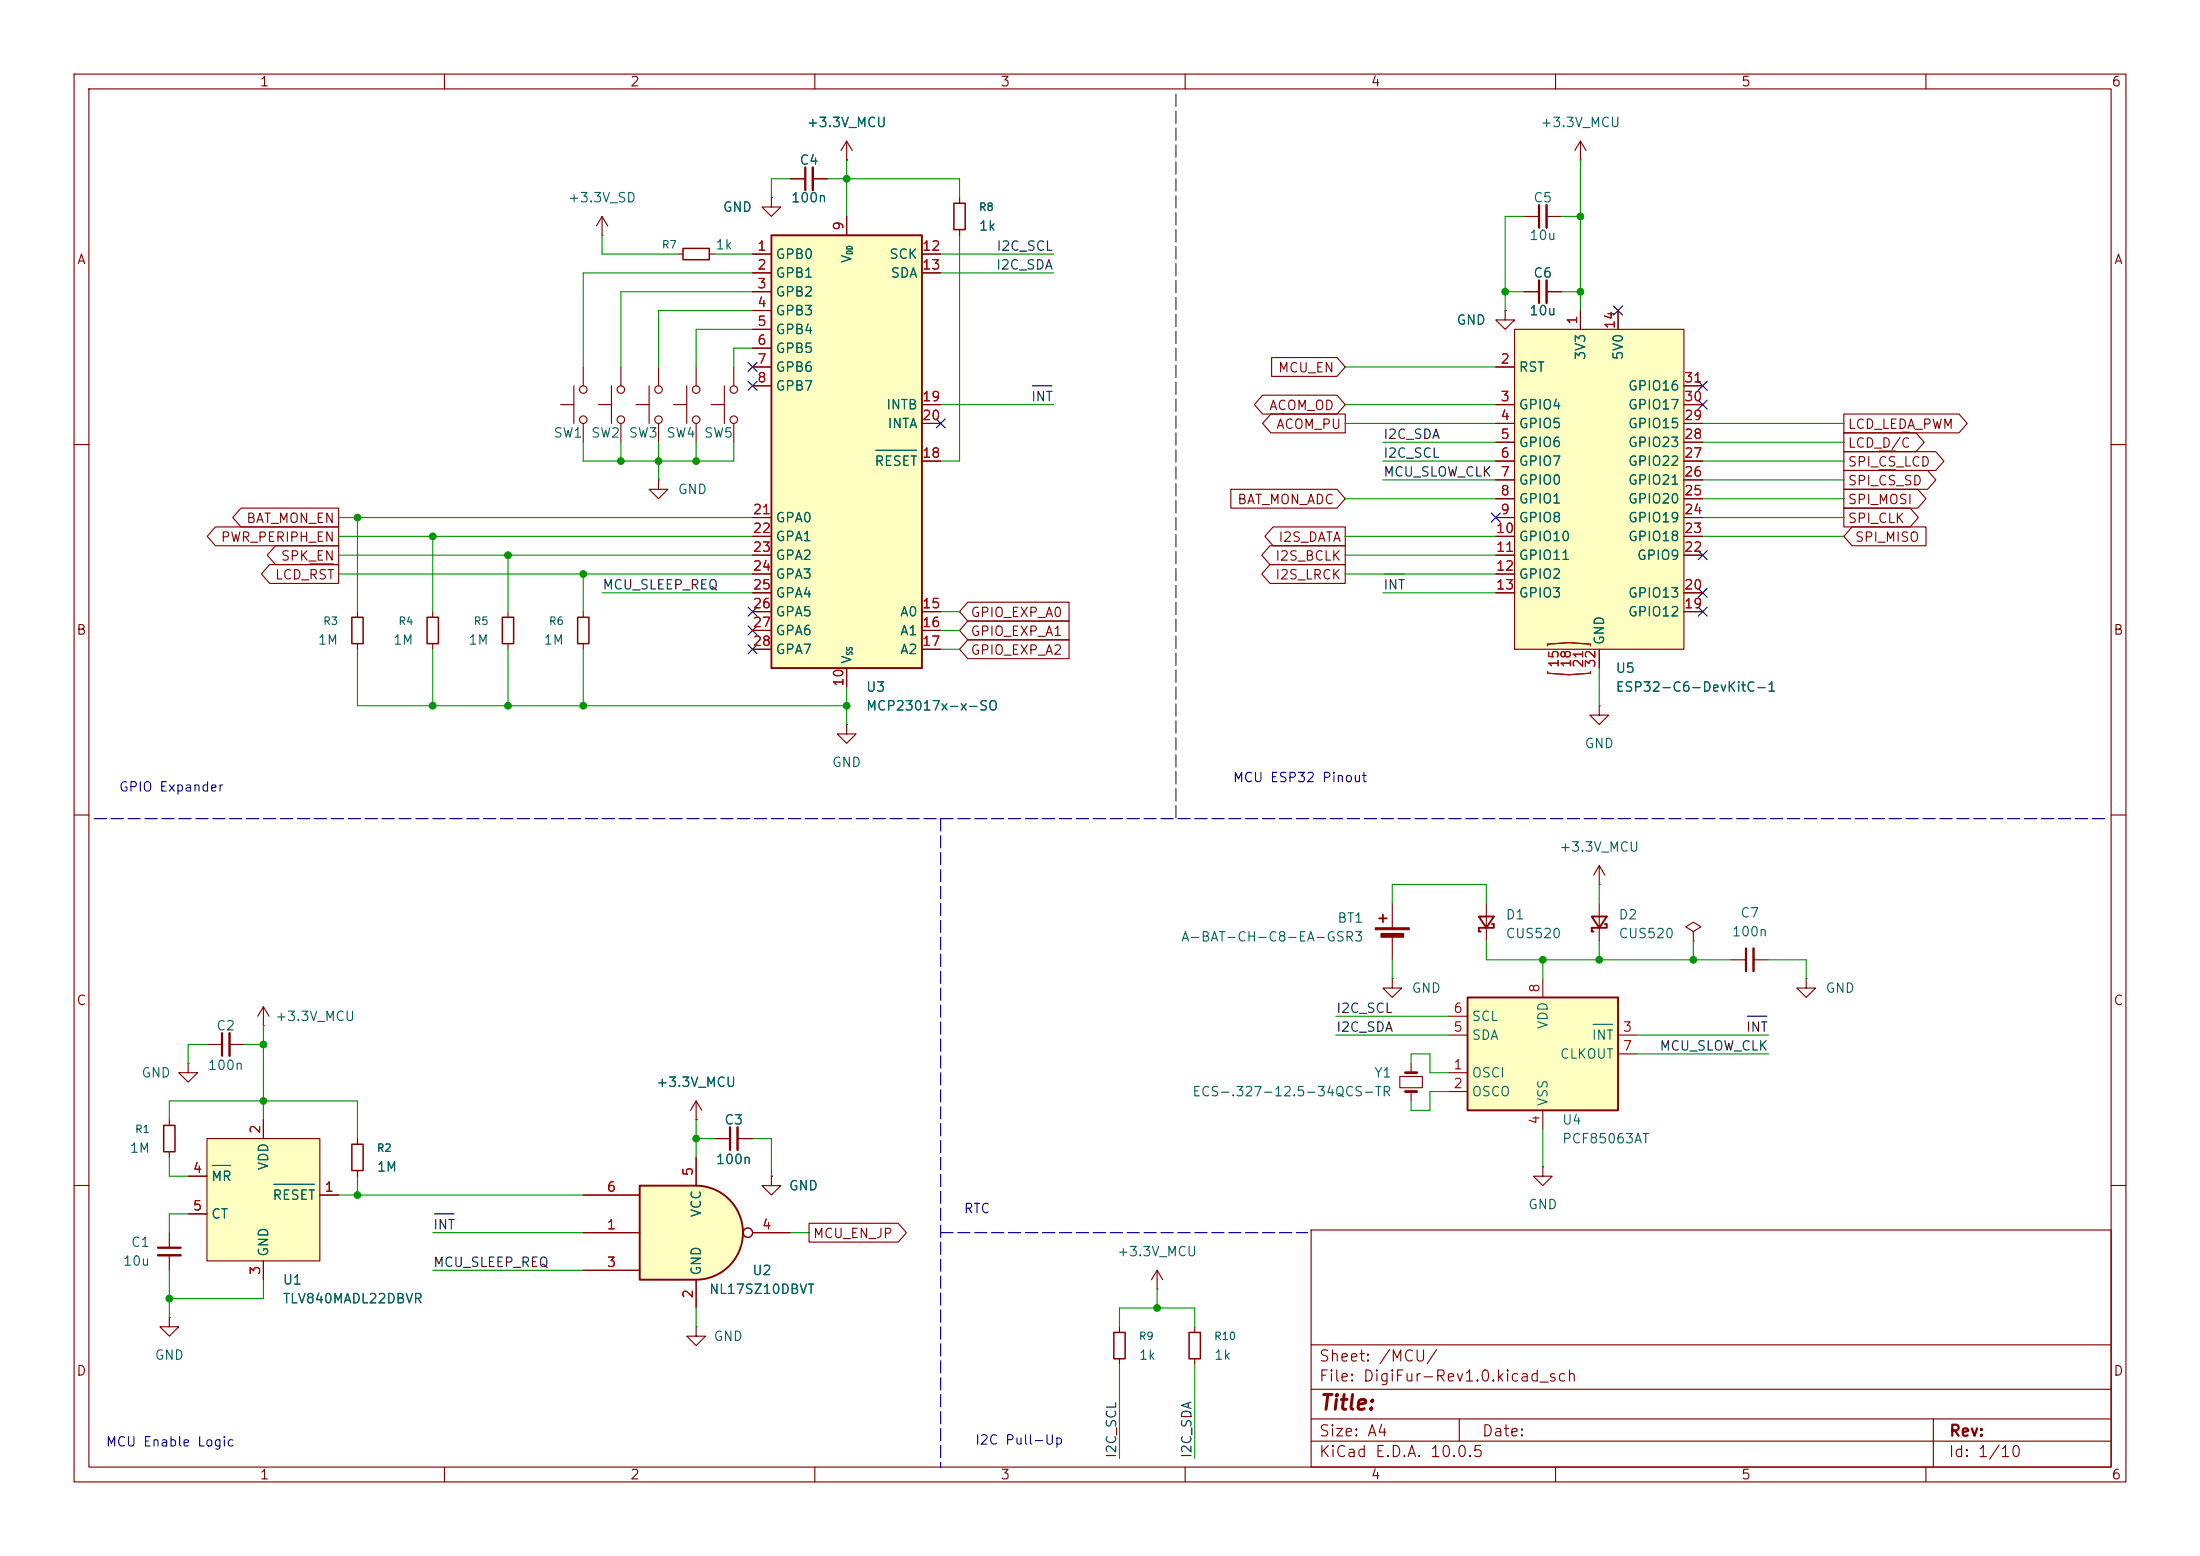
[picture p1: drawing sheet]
<svg xmlns="http://www.w3.org/2000/svg" width="297mm" height="210mm" viewBox="0 0 297 210" stroke-linecap="round" stroke-linejoin="round" font-family="sans-serif">
<g fill="none" stroke="#840000" stroke-width=".15">
<path d="M10 10h277v190h-277zM12 12h273v186h-273zM60 10v2M110 10v2M114.3 19.1l-.8 1.2M114.3 19.1l.8 1.2M114.3 19.1v2.5M160 10v2M210 10v2M260 10v2M106.7 24.1h2M109.7 24.1h2.1"/>
<path d="M114.3 21.6h.1M10 60h2M285 60h2M215.9 95.3v1.2h1.3l-1.3 1.3-1.3-1.3h1.3M215.9 95.3h.1M10 110h2M215.9 119.4h.1M215.9 116.8v2.6M215.9 116.8l-.8 1.3M215.9 116.8l.8 1.3M285 110h2M188 132.1v1.3h-1.3l1.3 1.2 1.2-1.2h-1.2"/>
<path d="M188 132.1h.1M188 121.9v3.3M188 126.2v3.3M200.7 121.9v5.1M215.9 121.9v5.1M228.6 125.7l1-.6-1-.6-1 .6 1 .6v1.3M228.6 127h.1M233.7 129.5h2M236.7 129.5h2.1M243.8 132.1v1.3h-1.2l1.2 1.2 1.3-1.2h-1.3M243.8 132.1h.1M189 145.3h3v1.5h-3z"/>
<path d="M190.5 143.5v1.3M190.5 147.3v1.3M10 160h2M177 166h108v32h-108zM285 160h2M60 198v2M110 198v2M160 198v2M177 194.5h108M177 191.5h108M177 187.5h108M177 181.5h108"/>
<path d="M197 191.5v3M210 198v2M260 198v2M261 191.5v6.5"/>
</g>
<path d="M186.2 124h1M186.7 123.4v1.1M199.6 123.7h2.1l-1 1.5zM201.4 124.7h.3v.5h-2.1v.5h.3M214.9 123.7h2l-1 1.5zM216.7 124.7h.2v.5h-2v.5h.2" fill="none" stroke="#840000" stroke-width=".25"/>
<path d="M108.7 22.6v3.1M235.7 128v3.1" fill="none" stroke="#840000" stroke-width=".3"/>
<path d="M109.7 22.6v3.1M236.7 128v3.1" fill="none" stroke="#840000" stroke-width=".33"/>
<path d="M189.7 147.3h1.6M189.7 144.8h1.6" fill="none" stroke="#840000" stroke-width=".38"/>
<g fill="#840000" stroke="#840000" stroke-width=".15">
<path d="M185.7 125.2h4.5v.3h-4.5z"/>
<path d="M186.4 126h3.1v.5h-3.1z"/>
</g>
<path d="M198.1 134.6h20.3v15.3h-20.3z" fill="#ffffc2"/>
<path d="M198.1 134.6h20.3v15.3h-20.3z" fill="none" stroke="#840000" stroke-width=".25"/>
<path d="M205.7 39.4h2.1M208.8 39.4h2M195.6 139.7h2.5M195.6 137.2h2.5M208.3 132.1v2.5M218.4 139.7h2.6M195.6 144.8h2.5M195.6 147.3h2.5M208.3 157.5v1.3h1.2l-1.2 1.2-1.3-1.2h1.3M208.3 157.5h.1M208.3 149.9v2.5M218.4 142.2h2.6" fill="none" stroke="#840000" stroke-width=".15"/>
<path d="M215.1 138.3h2.6" fill="none" stroke="#006464" stroke-width=".15"/>
<path d="M207.8 37.8v3.1" fill="none" stroke="#840000" stroke-width=".3"/>
<path d="M208.8 37.8v3.1" fill="none" stroke="#840000" stroke-width=".33"/>
<path d="M204.5 44.5h22.8v43.1h-22.8z" fill="#ffffc2"/>
<g fill="none" stroke="#840000" stroke-width=".15">
<path d="M213.4 19.1v2.5M213.4 19.1l-.8 1.2M213.4 19.1l.7 1.2M205.7 29.2h2.1M208.8 29.2h2M213.4 21.6h.1M201.9 49.5h2.6M201.9 54.6h2.6M201.9 57.2h2.6M201.9 59.7h2.6M203.2 41.9v1.3h1.3l-1.3 1.3-1.3-1.3h1.3M203.2 41.9h.1"/>
<path d="M204.5 44.5h22.8v43.1h-22.8zM213.4 41.9v2.6M218.4 41.9v2.6M227.3 54.6h2.6M227.3 57.2h2.6M227.3 59.7h2.6M227.3 52.1h2.6M201.9 62.2h2.6M201.9 64.8h2.6M201.9 67.3h2.6M201.9 69.9h2.6M201.9 72.4h2.6"/>
<path d="M201.9 74.9h2.6M201.9 77.5h2.6M227.3 62.2h2.6M227.3 64.8h2.6M227.3 67.3h2.6M227.3 69.9h2.6M227.3 72.4h2.6M227.3 74.9h2.6M48.3 82.6v.7M48.3 86.9v.7M58.4 82.6v.7M58.4 86.9v.7"/>
<path d="M68.6 82.6v.7M68.6 86.9v.7M78.7 82.6v.7M78.7 86.9v.7M201.9 80h2.6M215.9 87.6v2.6M227.3 80h2.6M227.3 82.6h2.6M161.3 179.1v.7M161.3 183.4v.8"/>
</g>
<path d="M208.9 87.2v-.3l2.9-.2 2.9 .2v.3M208.9 90.6v.3l2.9 .2 2.9-.2v-.3" fill="none" stroke="#a90000" stroke-width=".15"/>
<path d="M207.8 27.7v3" fill="none" stroke="#840000" stroke-width=".3"/>
<path d="M208.8 27.7v3" fill="none" stroke="#840000" stroke-width=".33"/>
<path d="M47.5 83.3h1.5v3.6h-1.5zM57.7 83.3h1.5v3.6h-1.5zM67.8 83.3h1.5v3.6h-1.5zM78 83.3h1.5v3.6h-1.5zM160.5 179.8h1.6v3.6h-1.6z" fill="none" stroke="#840000" stroke-width=".2"/>
<path d="M94 160a6.4 6.4 0 0 1 6.3 6.4 6.4 6.4 0 0 1-6.3 6.3z" fill="#ffffc2" stroke="#ffffc2" stroke-width=".14"/>
<path d="M86.4 160h7.6v12.7h-7.6z" fill="#ffffc2"/>
<path d="M86.4 160h7.6a6.4 6.4 0 0 1 6.3 6.4 6.4 6.4 0 0 1-6.3 6.3h-7.6z" fill="none" stroke="#840000" stroke-width=".25"/>
<g fill="none" stroke="#840000" stroke-width=".15">
<path d="M129.5 26.7v.7M129.5 31v.8M88.9 64.8v1.2h1.3l-1.3 1.3-1.3-1.3h1.3M88.9 64.8h.1M114.3 97.8v1.3h1.3l-1.3 1.2-1.3-1.2h1.3M114.3 97.8h.1M94 151.1h.1M94 148.6v2.5M94 156.2v3.8M94 148.6l-.8 1.3M94 148.6l.7 1.3M96.5 153.7h2.1"/>
<path d="M99.6 153.7h2M104.1 158.8v1.2h-1.2l1.2 1.3 1.3-1.3h-1.3M104.1 158.8h.1M78.7 166.4h7.7M78.7 171.5h7.7M78.7 161.3h7.7M94 179.1v1.2h-1.3l1.3 1.3 1.2-1.3h-1.2M94 179.1h.1M94 172.7v3.8M101.6 166.4h5.1M151.1 179.1v.7M156.2 174h.1"/>
<path d="M156.2 171.5l-.8 1.2M156.2 171.5l.8 1.2M156.2 171.5v2.5M151.1 183.4v.8"/>
<circle cx="101" cy="166.4" r=".63"/>
</g>
<path d="M128.8 27.4h1.5v3.6h-1.5zM150.4 179.8h1.5v3.6h-1.5z" fill="none" stroke="#840000" stroke-width=".2"/>
<path d="M98.6 152.1v3.1" fill="none" stroke="#840000" stroke-width=".3"/>
<path d="M99.6 152.1v3.1" fill="none" stroke="#840000" stroke-width=".33"/>
<path d="M104.1 31.8h20.4v58.4h-20.4z" fill="#ffffc2"/>
<path d="M104.1 31.8h20.4v58.4h-20.4z" fill="none" stroke="#840000" stroke-width=".25"/>
<g fill="none" stroke="#840000" stroke-width=".15">
<path d="M81.3 31.8h.1M81.3 29.2l-.8 1.3M81.3 29.2l.7 1.3M81.3 29.2v2.6M91.4 34.3h.8M95.8 34.3h.7M101.6 34.3h2.5M101.6 36.8h2.5M101.6 39.4h2.5M104.1 26.7v1.2h-1.2l1.2 1.3 1.3-1.3h-1.3M104.1 26.7h.1M114.3 29.2v2.6"/>
<path d="M124.5 34.3h2.5M124.5 36.8h2.5M101.6 41.9h2.5M101.6 44.5h2.5M101.6 47h2.5M101.6 49.5h2.5M101.6 52.1h2.5M124.5 54.6h2.5M124.5 57.2h2.5M101.6 69.9h2.5M101.6 72.4h2.5M101.6 74.9h2.5"/>
<path d="M101.6 77.5h2.5M124.5 62.2h2.5M101.6 82.6h2.5M101.6 85.1h2.5M101.6 87.6h2.5M101.6 80h2.5M114.3 90.2v2.5M124.5 82.6h2.5M124.5 85.1h2.5M124.5 87.6h2.5M35.6 138.4h.1M35.6 135.9l-.8 1.3"/>
<path d="M35.6 135.9l.7 1.3M35.6 135.9v2.5M22.9 151.1v.8M22.9 155.4v.8M25.4 143.5v1.3h1.3l-1.3 1.3-1.3-1.3h1.3M25.4 143.5h.1M27.9 141h2.1M31 141h2M22.9 177.8v1.3h1.2l-1.2 1.2-1.3-1.2h1.3M22.9 177.8h.1M22.9 166.4v2M22.9 169.4v2.1"/>
</g>
<path d="M118.2 60.8h5.5" fill="none" stroke="#006464" stroke-width=".15"/>
<path d="M30 139.4v3.1M21.3 168.4h3.1" fill="none" stroke="#840000" stroke-width=".3"/>
<path d="M31 139.4v3.1M21.3 169.4h3.1" fill="none" stroke="#840000" stroke-width=".33"/>
<path d="M92.2 33.5h3.6v1.6h-3.6zM22.1 151.9h1.5v3.5h-1.5z" fill="none" stroke="#840000" stroke-width=".2"/>
<path d="M27.9 153.7h15.3v16.5h-15.3z" fill="#ffffc2"/>
<g fill="none" stroke="#840000" stroke-width=".15">
<path d="M101.6 34.3h2.5M101.6 36.8h2.5M101.6 39.4h2.5M104.1 26.7h.1M106.7 24.1h2M109.7 24.1h2.1M114.3 21.6h.1M114.3 29.2v2.6M124.5 34.3h2.5M124.5 36.8h2.5M129.5 26.7v.7M129.5 31v.8"/>
<path d="M205.7 39.4h2.1M208.8 39.4h2M75.7 54.6h1.8M77.5 52.1v5.1M78.7 49.5v2.6M78.7 57.2v2.5M80.8 54.6h1.7M82.5 52.1v5.1M83.8 49.5v2.6M83.8 57.2v2.5M85.9 54.6h1.7M87.6 52.1v5.1"/>
<path d="M88.9 49.5v2.6M88.9 57.2v2.5M90.9 54.6h1.8M92.7 52.1v5.1M94 49.5v2.6M94 57.2v2.5M96 54.6h1.8M97.8 52.1v5.1M99.1 49.5v2.6M99.1 57.2v2.5M101.6 41.9h2.5M101.6 44.5h2.5"/>
<path d="M101.6 47h2.5M101.6 49.5h2.5M101.6 52.1h2.5M124.5 54.6h2.5M124.5 57.2h2.5M170.5 53.3h10l1.1 1.3-1.1 1.3h-10l-1.2-1.3zM171.6 55.9h10v2.5h-10l-1.1-1.2zM171.7 48.3h8.8l1.1 1.2-1.1 1.3h-8.8zM201.9 54.6h2.6M201.9 49.5h2.6M201.9 57.2h2.6M201.9 59.7h2.6"/>
<path d="M203.2 41.9h.1M213.4 41.9v2.6M218.4 41.9v2.6M227.3 54.6h2.6M227.3 52.1h2.6M227.3 57.2h2.6M227.3 59.7h2.6M248.9 55.9h15.6l1.1 1.3-1.1 1.2h-15.6zM248.9 58.4h9.8l1.1 1.3-1.1 1.3h-9.8zM256.8 58.3h1M29.1 71.1h16.6v2.6h-16.6l-1.1-1.3zM32.5 68.6h13.2v2.5h-13.2l-1.1-1.2z"/>
<path d="M36.4 76.2h9.3v2.5h-9.3l-1.1-1.2zM37.2 73.7h8.5v2.5h-8.5l-1.1-1.3zM41.8 76.1h3.2M101.6 69.9h2.5M101.6 72.4h2.5M101.6 74.9h2.5M101.6 77.5h2.5M124.5 62.2h2.5M166.2 66h14.3l1.1 1.3-1.1 1.3h-14.3zM171.4 76.2h10.2v2.5h-10.2l-1.1-1.2zM171.4 73.7h10.2v2.5h-10.2l-1.1-1.3zM171.9 71.1h9.7v2.6h-9.7l-1.1-1.3z"/>
<path d="M201.9 62.2h2.6M201.9 69.9h2.6M201.9 72.4h2.6M201.9 74.9h2.6M201.9 77.5h2.6M201.9 64.8h2.6M201.9 67.3h2.6M227.3 62.2h2.6M227.3 69.9h2.6M227.3 72.4h2.6M227.3 74.9h2.6M227.3 64.8h2.6"/>
<path d="M227.3 67.3h2.6M248.9 61h12.4l1.1 1.2-1.1 1.3h-12.4zM248.9 68.6h9l1.1 1.3-1.1 1.2h-9zM248.9 63.5h11.3l1.1 1.3-1.1 1.2h-11.3zM248.9 66h10l1.1 1.3-1.1 1.3h-10zM250 71.1h10v2.6h-10l-1.1-1.3zM253.7 60.9h2.2M253.7 63.4h2.2M101.6 82.6h2.5M101.6 85.1h2.5M101.6 87.6h2.5M101.6 80h2.5"/>
<path d="M114.3 90.2v2.5M124.5 82.6h2.5M124.5 85.1h2.5M124.5 87.6h2.5M130.7 83.8h13.6v2.6h-13.6l-1.2-1.3zM130.7 86.4h13.6v2.5h-13.6l-1.2-1.3zM130.7 81.3h13.6v2.5h-13.6l-1.2-1.2zM201.9 80h2.6M215.9 87.6v2.6M227.3 82.6h2.6M227.3 80h2.6M25.4 158.8h2.5"/>
<path d="M27.9 153.7h15.3v16.5h-15.3zM35.6 151.1v2.6M48.3 153.7v.7M48.3 158v.8M94 151.1h.1M94 156.2v3.8M96.5 153.7h2.1M99.6 153.7h2M104.1 158.8h.1M25.4 163.8h2.5M35.6 170.2v2.5M43.2 161.3h2.5"/>
<path d="M78.7 161.3h7.7M78.7 166.4h7.7M78.7 171.5h7.7M94 172.7v3.8M101.6 166.4h5.1M109.2 165.1h12.1l1.1 1.3-1.1 1.2h-12.1z"/>
<circle cx="78.7" cy="52.6" r=".51"/>
<circle cx="78.7" cy="56.6" r=".51"/>
<circle cx="83.8" cy="52.6" r=".51"/>
<circle cx="83.8" cy="56.6" r=".51"/>
<circle cx="88.9" cy="52.6" r=".51"/>
<circle cx="88.9" cy="56.6" r=".51"/>
<circle cx="94" cy="56.6" r=".51"/>
<circle cx="94" cy="52.6" r=".51"/>
<circle cx="99.1" cy="56.6" r=".51"/>
<circle cx="99.1" cy="52.6" r=".51"/>
<circle cx="101" cy="166.4" r=".63"/>
</g>
<path d="M118.2 60.8h5.5M28.7 157.3h2.4M37 159.8h5.4" fill="none" stroke="#006464" stroke-width=".15"/>
<path d="M47.5 154.4h1.5v3.6h-1.5z" fill="none" stroke="#840000" stroke-width=".2"/>
<path d="M139.4 52.1h2.6M186.9 77.5h2.7M235.9 137.2h2.6M58.6 163.8h2.7" fill="none" stroke="#0f0f0f" stroke-width=".15"/>
<path d="M158.7 12.7v97.8M12.7 110.5h271.8M127 110.5v87.6M127 166.4h49.5" fill="none" stroke="#0000c2" stroke-width=".15" stroke-dasharray="1.7 .6"/>
<g fill="none" stroke="#009600" stroke-width=".15">
<path d="M81.3 31.8v2.5h10.1M96.5 34.3h5.1M101.6 36.8h-22.9v12.7M101.6 39.4h-17.8v10.1M106.7 24.1h-2.6v2.6M111.8 24.1h17.7v2.6M114.3 21.6v7.6M127 34.3h15.2M127 36.8h15.2M129.5 31.8v30.4h-2.5M203.2 39.4h2.5M205.7 29.2h-2.5v12.7"/>
<path d="M210.8 29.2h2.6M210.8 39.4h2.6M213.4 21.6v20.3M78.7 59.7v2.5h20.4v-2.5M83.8 59.7v2.5M88.9 59.7v5.1M94 59.7v2.5M101.6 44.5h-7.6v5M101.6 47h-2.5v2.5M101.6 41.9h-12.7v7.6M127 54.6h15.2M181.6 54.6h20.3"/>
<path d="M181.6 57.2h20.3M181.6 49.5h20.3M186.7 59.7h15.2M229.9 59.7h19M229.9 57.2h19M45.7 77.5h55.9M45.7 72.4h55.9M45.7 74.9h55.9M45.7 69.9h55.9M48.3 69.9v12.7M58.4 72.4v10.2M68.6 74.9v7.7"/>
<path d="M78.7 77.5v5.1M181.6 77.5h20.3M181.6 72.4h20.3M181.6 74.9h20.3M181.6 67.3h20.3M186.7 64.8h15.2M186.7 62.2h15.2M229.9 72.4h19M229.9 67.3h19M229.9 64.8h19M229.9 62.2h19M229.9 69.9h19"/>
<path d="M48.3 87.6v7.7h66M58.4 87.6v7.7M68.6 87.6v7.7M78.7 87.6v7.7M81.3 80h20.3M114.3 92.7v5.1M127 82.6h2.5M127 87.6h2.5M127 85.1h2.5M186.7 80h15.2M215.9 90.2v5.1M215.9 119.4v2.5"/>
<path d="M35.6 138.4v12.7M180.3 139.7h15.3M180.3 137.2h15.3M188 121.9v-2.5h12.7v2.5M188 129.5v2.6M200.7 127v2.5h33M208.3 129.5v2.6M215.9 127v2.5M221 139.7h17.8M228.6 127v2.5M238.8 129.5h5v2.6M22.9 151.1v-2.5h25.4v5.1"/>
<path d="M22.9 156.2v2.6h2.5M27.9 141h-2.5v2.5M33 141h2.6M48.3 158.8v2.5M94 151.1v5.1M94 153.7h2.5M101.6 153.7h2.5v5.1M190.5 143.5v-1.3h2.5v2.6h2.6M195.6 147.3h-2.6v2.6h-2.5v-1.3M208.3 152.4v5.1M221 142.2h17.8M22.9 171.5v6.3"/>
<path d="M25.4 163.8h-2.5v2.6M35.6 172.7v2.6h-12.7M45.7 161.3h33M58.4 166.4h20.3M58.4 171.5h20.3M94 176.5v2.6M106.7 166.4h2.5M151.1 179.1v-2.6h10.2v2.6M156.2 174v2.5M151.1 184.2v12.7M161.3 184.2v12.7"/>
</g>
<g fill="none" stroke="#000084" stroke-width=".15">
<path d="M101 48.9l1.2 1.2M101 51.5l1.2 1.2M102.2 48.9l-1.2 1.2M102.2 51.5l-1.2 1.2M126.4 56.5l1.2 1.3M127.6 56.5l-1.2 1.3M217.8 41.3l1.2 1.2M219 41.3l-1.2 1.2M229.3 54l1.2 1.2M229.3 51.5l1.2 1.2M230.5 54l-1.2 1.2M230.5 51.5l-1.2 1.2"/>
<path d="M201.3 69.2l1.2 1.3M202.5 69.2l-1.2 1.3M229.3 74.3l1.2 1.2M229.3 79.4l1.2 1.2M230.5 74.3l-1.2 1.2M230.5 79.4l-1.2 1.2M101 84.5l1.2 1.2M101 87l1.2 1.2M101 81.9l1.2 1.3M102.2 84.5l-1.2 1.2M102.2 87l-1.2 1.2M102.2 81.9l-1.2 1.3"/>
<path d="M229.3 81.9l1.2 1.3M230.5 81.9l-1.2 1.3"/>
</g>
<path d="M208.9 87.2v-.3l2.9-.2 2.9 .2v.3M208.9 90.6v.3l2.9 .2 2.9-.2v-.3" fill="none" stroke="#a90000" stroke-width=".15"/>
<g fill="#009600" stroke="#009600" stroke-width=".14">
<circle cx="22.9" cy="175.3" r=".46"/>
<circle cx="35.6" cy="148.6" r=".46"/>
<circle cx="35.6" cy="141" r=".46"/>
<circle cx="78.7" cy="77.5" r=".46"/>
<circle cx="83.8" cy="62.2" r=".46"/>
<circle cx="88.9" cy="62.2" r=".46"/>
<circle cx="78.7" cy="95.3" r=".46"/>
<circle cx="208.3" cy="129.5" r=".46"/>
<circle cx="215.9" cy="129.5" r=".46"/>
<circle cx="228.6" cy="129.5" r=".46"/>
<circle cx="94" cy="153.7" r=".46"/>
<circle cx="48.3" cy="161.3" r=".46"/>
<circle cx="156.2" cy="176.5" r=".46"/>
<circle cx="58.4" cy="95.3" r=".46"/>
<circle cx="68.6" cy="95.3" r=".46"/>
<circle cx="68.6" cy="74.9" r=".46"/>
<circle cx="48.3" cy="69.9" r=".46"/>
<circle cx="58.4" cy="72.4" r=".46"/>
<circle cx="203.2" cy="39.4" r=".46"/>
<circle cx="114.3" cy="95.3" r=".46"/>
<circle cx="94" cy="62.2" r=".46"/>
<circle cx="213.4" cy="39.4" r=".46"/>
<circle cx="213.4" cy="29.2" r=".46"/>
<circle cx="114.3" cy="24.1" r=".46"/>
</g>
<text font-size="2" fill="#840000" x="178" y="190.8">Title:</text>
<g font-size="1.5" fill="#840000">
<text x="178" y="184.1">Sheet: /MCU/</text>
<text x="178" y="186.8">File: DigiFur-Rev1.0.kicad_sch</text>
<text x="178" y="197">KiCad E.D.A. 10.0.5</text>
<text x="178" y="194.2">Size: A4</text>
<text x="200" y="194.2">Date:</text>
<text x="263" y="197">Id: 1/10</text>
<text x="263" y="194.2">Rev:</text>
</g>
<g font-size="1.3" fill="#840000">
<text x="35" y="12">1</text>
<text x="85" y="12">2</text>
<text x="135" y="12">3</text>
<text x="185" y="12">4</text>
<text x="235" y="12">5</text>
<text x="285" y="12">6</text>
<text x="10.3" y="36">A</text>
<text x="285.3" y="36">A</text>
<text x="172.5" y="50.6">MCU_EN</text>
<text x="171.2" y="55.7">ACOM_OD</text>
<text x="172.2" y="58.2">ACOM_PU</text>
<text x="249.4" y="58.2">LCD_LEDA_PWM</text>
<text x="249.4" y="63.3">SPI_CS_LCD</text>
<text x="249.4" y="60.7">LCD_D/C</text>
<text x="249.4" y="65.8">SPI_CS_SD</text>
<text x="33.2" y="70.9">BAT_MON_EN</text>
<text x="167" y="68.4">BAT_MON_ADC</text>
<text x="249.4" y="70.9">SPI_CLK</text>
<text x="249.4" y="68.4">SPI_MOSI</text>
<text x="29.7" y="73.4">PWR_PERIPH_EN</text>
<text x="37.8" y="76">SPK_EN</text>
<text x="172.1" y="76">I2S_BCLK</text>
<text x="172.5" y="73.4">I2S_DATA</text>
<text x="250.3" y="73.4">SPI_MISO</text>
<text x="37" y="78.5">LCD_RST</text>
<text x="130.9" y="83.6">GPIO_EXP_A0</text>
<text x="172.1" y="78.5">I2S_LRCK</text>
<text x="10.2" y="86">B</text>
<text x="130.9" y="86.1">GPIO_EXP_A1</text>
<text x="130.9" y="88.7">GPIO_EXP_A2</text>
<text x="285.2" y="86">B</text>
<text x="10.2" y="136">C</text>
<text x="285.2" y="136">C</text>
<text x="109.7" y="167.4">MCU_EN_JP</text>
<text x="10.2" y="186">D</text>
<text x="285.2" y="186">D</text>
<text x="35" y="200">1</text>
<text x="85" y="200">2</text>
<text x="135" y="200">3</text>
<text x="185" y="200">4</text>
<text x="235" y="200">5</text>
<text x="285" y="200">6</text>
</g>
<g font-size="1.3" fill="#006464">
<text x="108.8" y="17.5">+3.3V_MCU</text>
<text x="207.9" y="17.5">+3.3V_MCU</text>
<text x="107.9" y="22.6">C4</text>
<text x="76.6" y="27.6">+3.3V_SD</text>
<text x="97.5" y="28.9">GND</text>
<text x="106.7" y="27.6">100n</text>
<text x="206.9" y="27.6">C5</text>
<text x="96.5" y="34">1k</text>
<text x="104.6" y="35.3">GPB0</text>
<text x="115.3" y="35.6" transform="rotate(-90 115.3 35.6)">V</text>
<text x="120" y="35.3">SCK</text>
<text x="132.1" y="31.4">1k</text>
<text x="206.4" y="32.7">10u</text>
<text x="104.6" y="37.8">GPB1</text>
<text x="104.6" y="40.3">GPB2</text>
<text x="120.2" y="37.8">SDA</text>
<text x="206.9" y="37.8">C6</text>
<text x="104.6" y="42.9">GPB3</text>
<text x="104.6" y="45.4">GPB4</text>
<text x="104.6" y="48">GPB5</text>
<text x="196.6" y="44.1">GND</text>
<text x="206.4" y="42.9">10u</text>
<text x="104.6" y="50.5">GPB6</text>
<text x="104.6" y="53">GPB7</text>
<text x="205" y="50.5">RST</text>
<text x="214.3" y="48.7" transform="rotate(-90 214.3 48.7)">3V3</text>
<text x="219.4" y="48.7" transform="rotate(-90 219.4 48.7)">5V0</text>
<text x="219.7" y="53">GPIO16</text>
<text x="74.6" y="59.4">SW1</text>
<text x="79.7" y="59.4">SW2</text>
<text x="84.8" y="59.4">SW3</text>
<text x="89.9" y="59.4">SW4</text>
<text x="95" y="59.4">SW5</text>
<text x="119.6" y="55.6">INTB</text>
<text x="119.7" y="58.1">INTA</text>
<text x="205" y="55.6">GPIO4</text>
<text x="205" y="58.1">GPIO5</text>
<text x="219.7" y="58.1">GPIO15</text>
<text x="219.7" y="55.6">GPIO17</text>
<text x="118" y="63.2">RESET</text>
<text x="205" y="60.7">GPIO6</text>
<text x="205" y="63.2">GPIO7</text>
<text x="205" y="65.7">GPIO0</text>
<text x="219.7" y="65.7">GPIO21</text>
<text x="219.7" y="63.2">GPIO22</text>
<text x="219.7" y="60.7">GPIO23</text>
<text x="91.4" y="67">GND</text>
<text x="104.6" y="70.8">GPA0</text>
<text x="205" y="68.3">GPIO1</text>
<text x="205" y="70.8">GPIO8</text>
<text x="219.7" y="70.8">GPIO19</text>
<text x="219.7" y="68.3">GPIO20</text>
<text x="104.6" y="73.4">GPA1</text>
<text x="104.6" y="75.9">GPA2</text>
<text x="205" y="73.4">GPIO10</text>
<text x="205" y="75.9">GPIO11</text>
<text x="219.7" y="73.4">GPIO18</text>
<text x="220.9" y="75.9">GPIO9</text>
<text x="104.6" y="78.4">GPA3</text>
<text x="104.6" y="81">GPA4</text>
<text x="104.6" y="83.5">GPA5</text>
<text x="121.4" y="83.5">A0</text>
<text x="205" y="78.4">GPIO2</text>
<text x="205" y="81">GPIO3</text>
<text x="219.7" y="83.5">GPIO12</text>
<text x="219.7" y="81">GPIO13</text>
<text x="42.8" y="87.3">1M</text>
<text x="53" y="87.3">1M</text>
<text x="63.1" y="87.3">1M</text>
<text x="73.3" y="87.3">1M</text>
<text x="104.6" y="86.1">GPA6</text>
<text x="104.6" y="88.6">GPA7</text>
<text x="115.3" y="89.7" transform="rotate(-90 115.3 89.7)">V</text>
<text x="121.4" y="86.1">A1</text>
<text x="121.4" y="88.6">A2</text>
<text x="216.9" y="87.1" transform="rotate(-90 216.9 87.1)">GND</text>
<text x="116.8" y="93.7">U3</text>
<text x="218" y="91.1">U5</text>
<text x="218" y="93.7">ESP32-C6-DevKitC-1</text>
<text x="116.8" y="96.2">MCP23017x-x-SO</text>
<text x="213.8" y="101.3">GND</text>
<text x="112.2" y="103.8">GND</text>
<text x="210.4" y="115.3">+3.3V_MCU</text>
<text x="180.5" y="124.9">BT1</text>
<text x="203.2" y="124.4">D1</text>
<text x="218.4" y="124.4">D2</text>
<text x="234.9" y="124.2">C7</text>
<text x="159.4" y="127.4">A-BAT-CH-C8-EA-GSR3</text>
<text x="203.2" y="126.9">CUS520</text>
<text x="218.4" y="126.9">CUS520</text>
<text x="233.7" y="126.7">100n</text>
<text x="190.5" y="134.3">GND</text>
<text x="246.4" y="134.3">GND</text>
<text x="29.1" y="139.4">C2</text>
<text x="37.1" y="138.1">+3.3V_MCU</text>
<text x="198.6" y="140.7">SDA</text>
<text x="198.6" y="138.1">SCL</text>
<text x="209.2" y="139" transform="rotate(-90 209.2 139)">VDD</text>
<text x="210.5" y="143.2">CLKOUT</text>
<text x="214.8" y="140.7">INT</text>
<text x="19" y="145.7">GND</text>
<text x="28" y="144.7">100n</text>
<text x="88.5" y="147">+3.3V_MCU</text>
<text x="160.9" y="148.3">ECS-.327-12.5-34QCS-TR</text>
<text x="185.4" y="145.7">Y1</text>
<text x="198.6" y="145.7">OSCI</text>
<text x="198.6" y="148.3">OSCO</text>
<text x="209.2" y="149.4" transform="rotate(-90 209.2 149.4)">VSS</text>
<text x="17.4" y="155.9">1M</text>
<text x="97.7" y="152.1">C3</text>
<text x="210.8" y="152.1">U4</text>
<text x="210.8" y="154.6">PCF85063AT</text>
<text x="28.4" y="159.7">MR</text>
<text x="36.5" y="158" transform="rotate(-90 36.5 158)">VDD</text>
<text x="50.8" y="158.4">1M</text>
<text x="96.5" y="157.4">100n</text>
<text x="106.4" y="161">GND</text>
<text x="28.4" y="164.8">CT</text>
<text x="36.7" y="162.3">RESET</text>
<text x="94.9" y="164.4" transform="rotate(-90 94.9 164.4)">VCC</text>
<text x="206.2" y="163.5">GND</text>
<text x="16.5" y="171.1">10u</text>
<text x="17.6" y="168.6">C1</text>
<text x="36.5" y="169.7" transform="rotate(-90 36.5 169.7)">GND</text>
<text x="38.1" y="173.7">U1</text>
<text x="94.9" y="172.2" transform="rotate(-90 94.9 172.2)">GND</text>
<text x="101.5" y="172.4">U2</text>
<text x="150.7" y="169.9">+3.3V_MCU</text>
<text x="38.1" y="176.2">TLV840MADL22DBVR</text>
<text x="95.6" y="175">NL17SZ10DBVT</text>
<text x="20.8" y="183.8">GND</text>
<text x="96.3" y="181.3">GND</text>
<text x="153.7" y="183.8">1k</text>
<text x="163.8" y="183.8">1k</text>
</g>
<g font-size="1.3" fill="#a90000">
<text x="102.1" y="34.2">1</text>
<text x="114.2" y="31.2" transform="rotate(-90 114.2 31.2)">9</text>
<text x="124.4" y="34.2">12</text>
<text x="102.1" y="36.7">2</text>
<text x="102.1" y="39.2">3</text>
<text x="102.1" y="41.8">4</text>
<text x="124.4" y="36.7">13</text>
<text x="102.1" y="44.3">5</text>
<text x="102.1" y="46.9">6</text>
<text x="213.2" y="43.9" transform="rotate(-90 213.2 43.9)">1</text>
<text x="218.3" y="44.5" transform="rotate(-90 218.3 44.5)">14</text>
<text x="102.1" y="49.4">7</text>
<text x="102.1" y="51.9">8</text>
<text x="202.5" y="49.4">2</text>
<text x="227.3" y="51.9">31</text>
<text x="124.4" y="54.5">19</text>
<text x="124.4" y="57">20</text>
<text x="202.5" y="54.5">3</text>
<text x="202.5" y="57">4</text>
<text x="202.5" y="59.6">5</text>
<text x="227.3" y="59.6">28</text>
<text x="227.3" y="57">29</text>
<text x="227.3" y="54.5">30</text>
<text x="124.4" y="62.1">18</text>
<text x="202.5" y="62.1">6</text>
<text x="202.5" y="64.6">7</text>
<text x="227.3" y="64.6">26</text>
<text x="227.3" y="62.1">27</text>
<text x="101.5" y="69.7">21</text>
<text x="202.5" y="67.2">8</text>
<text x="202.5" y="69.7">9</text>
<text x="227.3" y="69.7">24</text>
<text x="227.3" y="67.2">25</text>
<text x="101.5" y="72.3">22</text>
<text x="101.5" y="74.8">23</text>
<text x="101.5" y="77.3">24</text>
<text x="201.9" y="72.3">10</text>
<text x="201.9" y="74.8">11</text>
<text x="201.9" y="77.3">12</text>
<text x="227.3" y="74.8">22</text>
<text x="227.3" y="72.3">23</text>
<text x="101.5" y="79.9">25</text>
<text x="101.5" y="82.4">26</text>
<text x="124.4" y="82.4">15</text>
<text x="201.9" y="79.9">13</text>
<text x="227.3" y="82.4">19</text>
<text x="227.3" y="79.9">20</text>
<text x="101.5" y="85">27</text>
<text x="101.5" y="87.5">28</text>
<text x="124.4" y="85">16</text>
<text x="124.4" y="87.5">17</text>
<text x="114.2" y="92.8" transform="rotate(-90 114.2 92.8)">10</text>
<text x="210.7" y="90.2" transform="rotate(-90 210.7 90.2)">15</text>
<text x="212.4" y="90.2" transform="rotate(-90 212.4 90.2)">18</text>
<text x="214" y="90.2" transform="rotate(-90 214 90.2)">21</text>
<text x="215.7" y="90.2" transform="rotate(-90 215.7 90.2)">32</text>
<text x="196.1" y="137">6</text>
<text x="208.1" y="134.1" transform="rotate(-90 208.1 134.1)">8</text>
<text x="196.1" y="139.6">5</text>
<text x="219" y="139.6">3</text>
<text x="219" y="142.1">7</text>
<text x="196.1" y="144.6">1</text>
<text x="196.1" y="147.2">2</text>
<text x="35.4" y="153.1" transform="rotate(-90 35.4 153.1)">2</text>
<text x="208.1" y="151.9" transform="rotate(-90 208.1 151.9)">4</text>
<text x="25.9" y="158.6">4</text>
<text x="43.7" y="161.2">1</text>
<text x="81.8" y="161.2">6</text>
<text x="93.8" y="158.8" transform="rotate(-90 93.8 158.8)">5</text>
<text x="25.9" y="163.7">5</text>
<text x="81.8" y="166.2">1</text>
<text x="102.8" y="166.2">4</text>
<text x="35.4" y="172.2" transform="rotate(-90 35.4 172.2)">3</text>
<text x="81.8" y="171.3">3</text>
<text x="93.8" y="175.4" transform="rotate(-90 93.8 175.4)">2</text>
</g>
<g font-size="1.3" fill="#0f0f0f">
<text x="134.5" y="34.2">I2C_SCL</text>
<text x="134.4" y="36.7">I2C_SDA</text>
<text x="139.1" y="54.5">INT</text>
<text x="186.7" y="59.6">I2C_SDA</text>
<text x="186.7" y="62.1">I2C_SCL</text>
<text x="186.7" y="64.6">MCU_SLOW_CLK</text>
<text x="81.3" y="79.9">MCU_SLEEP_REQ</text>
<text x="186.7" y="79.9">INT</text>
<text x="180.3" y="137">I2C_SCL</text>
<text x="180.3" y="139.6">I2C_SDA</text>
<text x="224" y="142.1">MCU_SLOW_CLK</text>
<text x="235.6" y="139.6">INT</text>
<text x="58.4" y="166.2">INT</text>
<text x="58.4" y="171.3">MCU_SLEEP_REQ</text>
<text x="151" y="196.9" transform="rotate(-90 151 196.9)">I2C_SCL</text>
<text x="161.2" y="196.9" transform="rotate(-90 161.2 196.9)">I2C_SDA</text>
</g>
<g font-size="1.3" fill="#0000c2">
<text x="16" y="107.2">GPIO Expander</text>
<text x="166.3" y="105.9">MCU ESP32 Pinout</text>
<text x="130" y="164.1">RTC</text>
<text x="14.2" y="195.6">MCU Enable Logic</text>
<text x="131.5" y="195.3">I2C Pull-Up</text>
</g>
<g font-size="1" fill="#006464">
<text x="132.1" y="28.7">R8</text>
<text x="89.3" y="33.8">R7</text>
<text x="43.5" y="84.6">R3</text>
<text x="53.7" y="84.6">R4</text>
<text x="63.9" y="84.6">R5</text>
<text x="74" y="84.6">R6</text>
<text x="18.1" y="153.2">R1</text>
<text x="50.8" y="155.7">R2</text>
<text x="153.7" y="181.1">R9</text>
<text x="163.8" y="181.1">R10</text>
</g>
<g font-size=".8" fill="#006464">
<text x="115.3" y="34.5" transform="rotate(-90 115.3 34.5)">DD</text>
<text x="115.3" y="88.5" transform="rotate(-90 115.3 88.5)">SS</text>
</g>
</svg>
